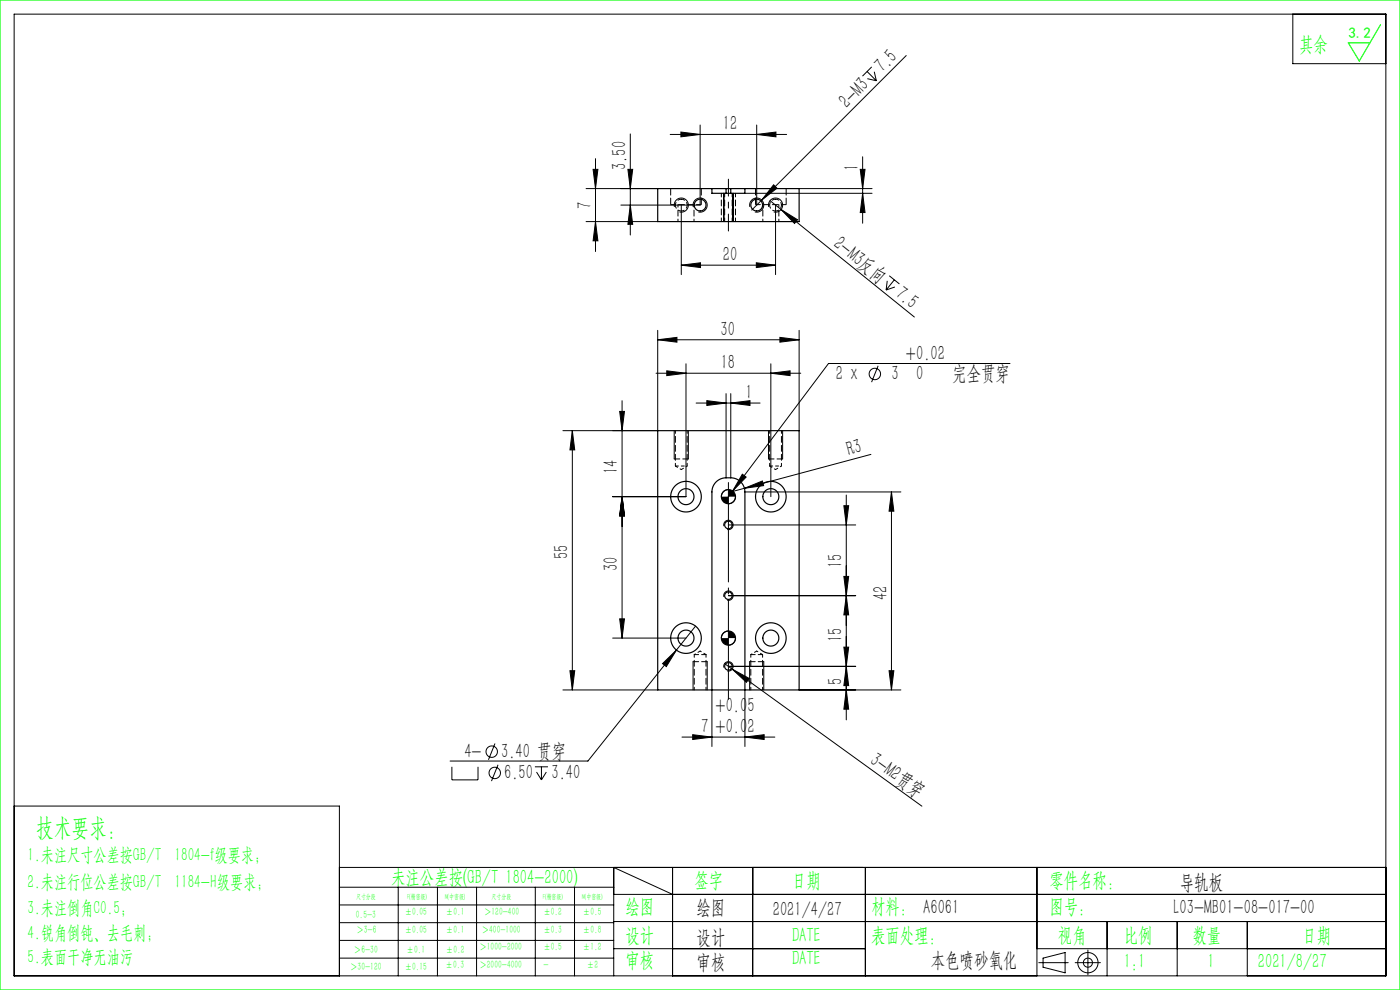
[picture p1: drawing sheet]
<svg xmlns="http://www.w3.org/2000/svg" width="297mm" height="210mm" viewBox="0 0 297 210" stroke-linecap="round" stroke-linejoin="round" font-family="sans-serif">
<g fill="none" stroke="#000" stroke-width=".21">
<path d="M3 3h291v204h-291zM183.9 15.2l2 1.9M184 16.7l1.9 .4M184.9 14.2l-1.9 1.9M185.5 15.2l.4 1.9M192.2 11.8l-32.7 32.8M274.3 3v10.5h19.7M125.8 35.9h1l-.5 4.1zM126.3 33.7v19.7M133.2 35.9h1l-.5 4.1zM133.7 28.4v21.5M142.2 28.5h24.7"/>
<path d="M144.4 28l4.1 .5-4.1 .5zM148.5 26.5v17h-16.8M160.5 28.5l4.1-.5v1zM160.5 26.5v17M164.1 39.2l.7 .7-3.2 2.5zM182.5 35.9h1l-.5 4.1zM183 33.3v14.1M124.3 47h15.2M124.3 40h15.2M126.3 47l.5 4.1h-1zM133.7 43.5l.5 4.1h-1zM143.1 43.9a1.5 1.5 0 0 1 1.3-1.9 1.5 1.5 0 0 1 1.6 1.6 1.5 1.5 0 0 1-1.9 1.4"/>
<path d="M144.5 56.2l4.1-.5v1.1zM144.5 43.5v14.7M144.5 56.2h20M147.1 43.9a1.5 1.5 0 0 1 1.3-1.9 1.5 1.5 0 0 1 1.6 1.6 1.5 1.5 0 0 1-1.9 1.4M153.5 41v6M155.5 41v6M158 41h27M159.1 43.9a1.5 1.5 0 0 1 1.3-1.9 1.5 1.5 0 0 1 1.6 1.6 1.5 1.5 0 0 1-1.9 1.4M160.4 55.7l4.1 .5-4.1 .6zM163.1 43.9a1.5 1.5 0 0 1 1.3-1.9 1.5 1.5 0 0 1 1.6 1.6 1.5 1.5 0 0 1-1.9 1.4M163.4 42.6l30.6 24.6M164.5 43.5v14.7"/>
<path d="M165.7 44.4l3.5 2.2-.6 .8zM169.5 40h15.5M183 41l.5 4.1h-1zM188.2 59.6l-.2 1.9M188.6 58.5l2.2 1.7M189.7 59.4l-1.7 2.1M139.2 79.2h30.7M139.5 72.1l4.1-.5v1zM139.5 70.1v21.3h-20.1M139.5 72.1h30M141.4 78.7l4.1 .5-4.1 .5zM145.5 77.2v28.2h-15.5"/>
<path d="M163.5 79.2l4.1-.5v1zM163.5 77.2v28.2M165.4 71.6l4.1 .5-4.1 .5zM169.5 70.1v21.3M186.3 77.6l-1.4 3.5M189.8 60.9l-1.8 .6M214.3 77.1h-38.5l-20.4 27.1M121.4 91.4v55M121.4 91.4l.5 4h-1zM131.5 87.3h1l-.5 4.1zM132 85v50.4M143 91.4v6"/>
<path d="M146 91.4v6M147.7 85.5h13.5M149.9 85l4.1 .5-4.1 .5zM154 83.5v17.9M155 85.5l4.1-.5v1zM155 83.5v17.9M163 91.4v6M166 91.4v6M184.8 96.4l-29.8 8M132 105.4l.5 4h-1zM153.6 111.6a1 1 0 0 1 .8-1.2 1 1 0 0 1 1.1 1 1 1 0 0 1-1.2 .9M154.5 103.9a1.5 1.5 0 0 0-1.5 1.5"/>
<path d="M154.5 111.4h27M155.4 104.2l-1.8 2.4M156 105.4a1.5 1.5 0 0 1-1.5 1.5M157.5 100.6l.8 .6-2.9 3zM157.9 103.6l3.8-1.6 .3 1zM158 104.4h33.1M179 107.3h1l-.5 4.1zM179.5 105v47.7M189.1 104.4l.5 4h-1zM189.1 104.4v42M130 135.4h15.5M131.5 131.3h1l-.5 4.1z"/>
<path d="M143.5 137.9l-18.8 23.5h-29.2M147.6 132.8l-4.1 5.1M153.6 126.6a1 1 0 0 1 .8-1.2 1 1 0 0 1 1.1 1 1 1 0 0 1-1.2 .9M154.5 133.9a1.5 1.5 0 0 0-1.5 1.5M154.5 126.4h27M156 135.4a1.5 1.5 0 0 1-1.5 1.5M179 137.3h1l-.5 4.1zM179 122.3h1l-.5 4.1zM179.5 126.4l.5 4h-1zM105 157.7l-1.4 3.5M119.4 146.4h20.1M120.9 142.3h1l-.5 4.1z"/>
<path d="M140.6 140.8l2.9-2.9-2.1 3.5zM144.7 156.4h19.7M146.9 155.8l4.1 .6-4.1 .5zM147 140.4v6M150 140.4v6M151 146.4v12M153.6 141.6a1 1 0 0 1 .8-1.2 1 1 0 0 1 1.1 1 1 1 0 0 1-1.2 .9M153.7 140.8l41.9 30.2M154.5 141.4h27M155.3 141.9l3.6 2-.6 .8zM158 156.4l4.1-.6v1.1zM158 146.4v12"/>
<path d="M159 140.4v6M162 140.4v6M169.5 146.4h21.6M179.5 146.4l.5 4h-1zM179.5 141.4l.5 4h-1zM188.6 142.3h1l-.5 4.1zM3 171h69v36M95.9 162.7v2.7h5.5v-2.7M105.7 162.2l-1.4 3.5M113.5 162.7h2.7M113.8 163.8l1.1 1.6M114.9 162.7v2.7"/>
<path d="M115.9 163.8l-1 1.6M72 184h222M72 188.2h58.2M72 192h58.2M72 195.7h58.2M72 199.5h58.2M84.5 188.2v18.8M92.8 188.2v18.8M101.1 188.2v18.8M113.6 188.2v18.8M121.9 188.2v18.8M130.2 189.7h163.8"/>
<path d="M130.2 195.5h163.8M142.7 189.7l-12.5-5.7v23M142.7 184v23M159.7 184v23M183.6 184v23M220 184v23M234.9 195.5v11.5M249.7 195.5v11.5M264.6 195.5v11.5M72 203.2h58.2M130.2 201.2h53.4M220 201.2h74"/>
<path d="M220.4 204.2h6.2M221.3 203.2l4.7-1.1v4.3l-4.7-1.2zM228.1 204.2h5.3M230.8 201.5v5.3"/>
<circle cx="185.6" cy="79.3" r="1.21"/>
<circle cx="104.3" cy="159.4" r="1.21"/>
<circle cx="105" cy="164" r="1.21"/>
<circle cx="230.8" cy="204.2" r="2.15"/>
<circle cx="230.8" cy="204.2" r=".96"/>
</g>
<path d="M154.5 102.4v46" fill="none" stroke="#000" stroke-width=".21" stroke-dasharray="30.5 1.3 1.3 1.3" stroke-dashoffset="9.4"/>
<path d="M154.5 49v-11" fill="none" stroke="#000" stroke-width=".21" stroke-dasharray="30.5 1.3 1.3 1.3" stroke-dashoffset="26.9"/>
<path d="M0 0h297v210h-297zM292.9 5.2l-4.5 7.7-2.4-3.8h4.6" fill="none" stroke="#0f0" stroke-width=".25"/>
<path d="M143 97.4h3M163 97.4h3M150 140.4h-3M162 140.4h-3" fill="none" stroke="#000" stroke-width=".21" stroke-dasharray="1.3 .6" stroke-dashoffset=".1"/>
<g fill="#000">
<path d="M164.1 39.2l.7 .7-3.2 2.5zM165.7 44.4l3.5 2.2-.6 .8zM157.9 103.6l3.8-1.6 .3 1zM155.3 141.9l3.6 2-.6 .8z"/>
<path d="M144.4 28l4.1 .5-4.1 .5zM160.5 28.5l4.1-.5v1z"/>
<path d="M126.3 47l.5 4.1h-1zM125.8 35.9h1l-.5 4.1zM183 41l.5 4.1h-1zM182.5 35.9h1l-.5 4.1zM133.7 43.5l.5 4.1h-1zM133.2 35.9h1l-.5 4.1zM120.9 142.3h1l-.5 4.1zM121.4 91.4l.5 4h-1z"/>
<path d="M144.5 56.2l4.1-.5v1.1zM160.4 55.7l4.1 .5-4.1 .6zM139.5 72.1l4.1-.5v1zM165.4 71.6l4.1 .5-4.1 .5zM146.9 155.8l4.1 .6-4.1 .5zM158 156.4l4.1-.6v1.1z"/>
<path d="M155 85.5l4.1-.5v1zM149.9 85l4.1 .5-4.1 .5zM163.5 79.2l4.1-.5v1zM141.4 78.7l4.1 .5-4.1 .5z"/>
<path d="M189.1 104.4l.5 4h-1zM188.6 142.3h1l-.5 4.1zM131.5 87.3h1l-.5 4.1zM132 105.4l.5 4h-1zM132 105.4l.5 4h-1zM131.5 131.3h1l-.5 4.1zM179 137.3h1l-.5 4.1zM179.5 146.4l.5 4h-1zM179 122.3h1l-.5 4.1zM179.5 141.4l.5 4h-1zM179 107.3h1l-.5 4.1zM179.5 126.4l.5 4h-1z"/>
<path d="M140.6 140.8l.8 .6 2.1-3.5zM157.5 100.6l-2.1 3.6 2.9-3z"/>
<path d="M153 135.4a1.5 1.5 0 0 0 1.5 1.5v-1.5zM154.5 133.9v1.5h1.5a1.5 1.5 0 0 0-1.5-1.5zM153 105.4a1.5 1.5 0 0 0 1.5 1.5v-1.5zM154.5 103.9v1.5h1.5a1.5 1.5 0 0 0-1.5-1.5z"/>
</g>
<g fill="none" stroke="#000" stroke-width=".25">
<path d="M151 40h3M151 40v1h7v-1M151 40h-11.5v7h30v-7h-11.5M154 40h1M154 40v1M155 40h3M155 40v1M139.5 91.4h30v55h-30zM151 146.4v-42a3.2 3.2 0 0 1 4-3 3 3 0 0 1 3 3v42"/>
<circle cx="148.5" cy="43.5" r="1.25"/>
<circle cx="160.5" cy="43.5" r="1.25"/>
<circle cx="145.5" cy="105.4" r="3.2"/>
<circle cx="145.5" cy="105.4" r="1.7"/>
<circle cx="154.5" cy="105.4" r="1.5"/>
<circle cx="154.5" cy="111.4" r=".8"/>
<circle cx="163.5" cy="105.4" r="1.7"/>
<circle cx="163.5" cy="105.4" r="3.2"/>
<circle cx="145.5" cy="135.4" r="1.7"/>
<circle cx="145.5" cy="135.4" r="3.3"/>
<circle cx="154.5" cy="126.4" r=".8"/>
<circle cx="154.5" cy="135.4" r="1.5"/>
<circle cx="163.5" cy="135.4" r="1.7"/>
<circle cx="163.5" cy="135.4" r="3.3"/>
<circle cx="154.5" cy="141.4" r=".8"/>
</g>
<path d="M142.3 43.4h6.5M160.3 43.4h6.5" fill="none" stroke="#000" stroke-width=".21" stroke-dasharray="1.3 .6" stroke-dashoffset=".2"/>
<path d="M144.5 42.3a1.25 1.25 0 0 1 1.2 1.8 1.25 1.25 0 0 1-2.2 .2 1.25 1.25 0 0 1 .8-2h.2M153 41v6M153.7 41v6M155.3 47v-6M156 47v-6M164.5 42.3a1.25 1.25 0 0 1 1.2 1.8 1.25 1.25 0 0 1-2.2 .2 1.25 1.25 0 0 1 .8-2h.2" fill="none" stroke="#000" stroke-width=".21" stroke-dasharray="1.3 .6" stroke-dashoffset=".5"/>
<path d="M142.3 40v3.4M148.8 43.4v-3.4M160.3 40v3.4M166.8 43.4v-3.4" fill="none" stroke="#000" stroke-width=".21" stroke-dasharray="1.3 .6" stroke-dashoffset="-.1"/>
<g fill="none" stroke="#000" stroke-width=".21" stroke-dasharray="1.3 .6" stroke-dashoffset=".7">
<path d="M143.8 43.4v3.6M147.2 47v-3.6M161.8 43.4v3.6M165.2 47v-3.6M143.3 91.4v7.5M143.3 98.9l1.2 .7M144.5 99.6l1.3-.7M145.8 98.9v-7.5M163.3 91.4v7.5M163.3 98.9l1.2 .7M164.5 99.6l1.3-.7M165.8 98.9v-7.5"/>
<path d="M147.3 138.9v7.5M148.5 138.1l-1.2 .8M149.8 138.9l-1.3-.8M159.3 138.9v7.5M160.5 138.1l-1.2 .8M161.8 138.9l-1.3-.8M149.8 146.4v-7.5M161.8 146.4v-7.5"/>
</g>
<path d="M143.3 98.9h1.2M144.5 98.9h1.3M163.3 98.9h1.2M164.5 98.9h1.3" fill="none" stroke="#000" stroke-width=".21" stroke-dasharray="1.3 .6" stroke-dashoffset=".6"/>
<path d="M149.8 138.9h-2.5M161.8 138.9h-2.5" fill="none" stroke="#000" stroke-width=".21" stroke-dasharray="1.3 .6" stroke-dashoffset=".3"/>
<text font-size="5.4" fill="#0f0" x="7.7" y="177.2">技术要求：</text>
<g font-size="4.4" fill="#0f0">
<text x="275.6" y="10.8">其余</text>
<text x="83" y="187.5">未注公差按(GB/T 1804-2000)</text>
<text x="147.3" y="188">签字</text>
<text x="168" y="188">日期</text>
<text x="222.6" y="188">零件名称：</text>
<text x="132.7" y="193.6">绘图</text>
<text x="184.8" y="193.6">材料： A6061</text>
<text x="222.6" y="193.6">图号：</text>
<text x="132.7" y="199.8">设计</text>
<text x="168" y="199.8">DATE</text>
<text x="184.8" y="199.8">表面处理：</text>
<text x="224.4" y="199.8">视角</text>
<text x="238.4" y="199.8">比例</text>
<text x="253" y="199.8">数量</text>
<text x="276.3" y="199.8">日期</text>
<text x="132.7" y="205.1">审核</text>
<text x="168" y="204.6">DATE</text>
<text x="238.4" y="205.3">1:1</text>
<text x="256.2" y="205.3">1</text>
<text x="266.9" y="205.3">2021/8/27</text>
</g>
<g font-size="4.4">
<text x="187.3" y="15.5" transform="rotate(-45 187.3 15.5)">7.5</text>
<text x="179.7" y="23.1" transform="rotate(-45 179.7 23.1)">2-M3</text>
<text x="153.4" y="27.6">12</text>
<text x="132.8" y="36.1" transform="rotate(-90 132.8 36.1)">3.50</text>
<text x="182.1" y="36.3" transform="rotate(-90 182.1 36.3)">1</text>
<text x="125.5" y="44.4" transform="rotate(-90 125.5 44.4)">7</text>
<text x="176.6" y="52.1" transform="rotate(39 176.6 52.1)">2-M3反向</text>
<text x="153.4" y="55.4">20</text>
<text x="189.7" y="62.7" transform="rotate(39 189.7 62.7)">7.5</text>
<text x="152.9" y="71.2">30</text>
<text x="192.2" y="76.3">+0.02</text>
<text x="152.9" y="78.3">18</text>
<text x="177.4" y="80.6">2 x</text>
<text x="189.1" y="80.6">3</text>
<text x="194.3" y="80.6">0</text>
<text x="202" y="80.6">完全贯穿</text>
<text x="158.2" y="84.6">1</text>
<text x="131.1" y="100.6" transform="rotate(-90 131.1 100.6)">14</text>
<text x="180.1" y="96.7" transform="rotate(-15 180.1 96.7)">R3</text>
<text x="120.5" y="118.5" transform="rotate(-90 120.5 118.5)">55</text>
<text x="131.1" y="121.2" transform="rotate(-90 131.1 121.2)">30</text>
<text x="178.7" y="120.5" transform="rotate(-90 178.7 120.5)">15</text>
<text x="188.2" y="127.3" transform="rotate(-90 188.2 127.3)">42</text>
<text x="178.7" y="136.2" transform="rotate(-90 178.7 136.2)">15</text>
<text x="178.7" y="145.3" transform="rotate(-90 178.7 145.3)">5</text>
<text x="148.7" y="155.5">7</text>
<text x="151.8" y="151.1">+0.05</text>
<text x="151.8" y="155.5">+0.02</text>
<text x="98.5" y="160.8">4-</text>
<text x="106.3" y="160.8">3.40 贯穿</text>
<text x="184.3" y="161.8" transform="rotate(36 184.3 161.8)">3-M2贯穿</text>
<text x="107" y="165.3">6.50</text>
<text x="117" y="165.3">3.40</text>
<text x="250.3" y="188.6">导轨板</text>
<text x="147.8" y="194">绘图</text>
<text x="163.9" y="194.3">2021/4/27</text>
<text x="249" y="194">L03-MB01-08-017-00</text>
<text x="147.8" y="200.2">设计</text>
<text x="147.8" y="205.5">审核</text>
<text x="197.5" y="205">本色喷砂氧化</text>
</g>
<g font-size="4" fill="#0f0">
<text x="5.9" y="182.6">1.未注尺寸公差按GB/T 1804-f级要求；</text>
<text x="5.9" y="188.4">2.未注行位公差按GB/T 1184-H级要求；</text>
<text x="5.9" y="193.9">3.未注倒角C0.5；</text>
<text x="5.9" y="199.2">4.锐角倒钝、去毛刺；</text>
<text x="5.9" y="204.2">5.表面干净无油污</text>
</g>
<text font-size="3.2" fill="#0f0" x="286.1" y="8">3.2</text>
<g font-size="2.3" fill="#0f0">
<text x="75.5" y="194.7">0.5-3</text>
<text x="75.6" y="198">＞3-6</text>
<text x="85.9" y="194.2">±0.05</text>
<text x="85.9" y="198">±0.05</text>
<text x="94.6" y="194.2">±0.1</text>
<text x="94.6" y="198">±0.1</text>
<text x="102.2" y="198">＞400-1000</text>
<text x="102.7" y="194.2">＞120-400</text>
<text x="115.3" y="194.2">±0.2</text>
<text x="115.3" y="198">±0.3</text>
<text x="123.7" y="194.2">±0.5</text>
<text x="123.7" y="198">±0.8</text>
<text x="75.1" y="202.2">＞6-30</text>
<text x="86.3" y="202.2">±0.1</text>
<text x="94.6" y="202.2">±0.2</text>
<text x="101.7" y="201.6">＞1000-2000</text>
<text x="115.3" y="201.6">±0.5</text>
<text x="123.7" y="201.6">±1.2</text>
<text x="74.3" y="205.8">＞30-120</text>
<text x="85.9" y="205.8">±0.15</text>
<text x="94.5" y="205.4">±0.3</text>
<text x="101.7" y="205.4">＞2000-4000</text>
<text x="115.3" y="205.4">-</text>
<text x="124.5" y="205.4">±2</text>
</g>
<g font-size="1.5" fill="#0f0">
<text x="75.5" y="190.6">尺寸分段</text>
<text x="86.4" y="190.6">F(精密级)</text>
<text x="94.4" y="190.6">M(中密级)</text>
<text x="104.3" y="190.6">尺寸分段</text>
<text x="115.2" y="190.6">F(精密级)</text>
<text x="123.5" y="190.6">M(中密级)</text>
</g>
</svg>
